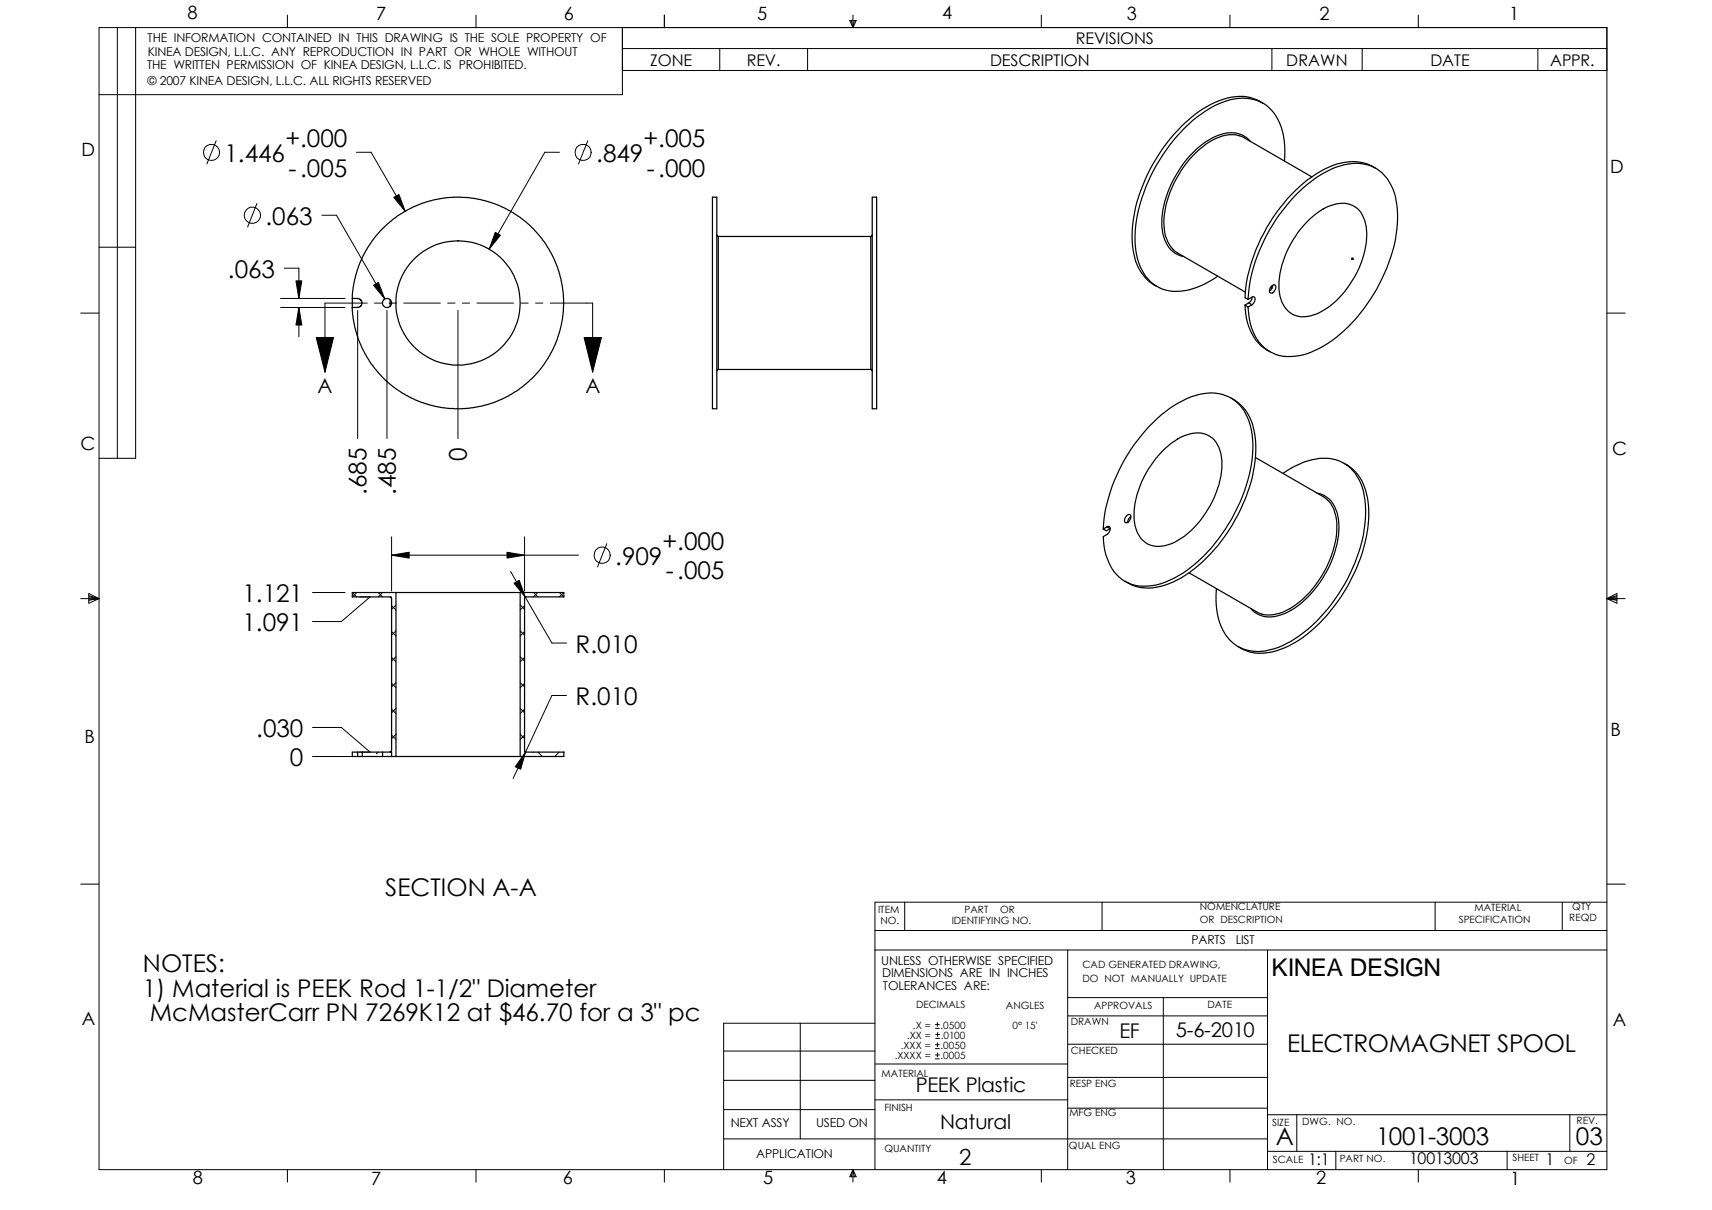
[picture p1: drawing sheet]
<svg xmlns="http://www.w3.org/2000/svg" width="297mm" height="210mm" viewBox="0 0 297 210" stroke-linecap="round" stroke-linejoin="round" font-family="sans-serif">
<g fill="none" stroke="#000" stroke-width=".17">
<path d="M17.2 4.8h261.6v198.1h-261.6zM20.4 4.8v74.7M23.5 4.8v74.7h-6.3M49.9 2.6v2.2M82.6 2.6v2.2M108 4.8v11.6h-90.8M108 12.2h170.8M108 8.4h170.8M115.3 2.6v2.2M124.9 8.4v3.8M140.1 8.4v3.8M147.4 3.6h1.1l-.5 1.2z"/>
<path d="M147.7 3.6l.3 1.2M148 2.6v2.2M148.2 3.6l-.2 1.2M180.7 2.6v2.2M213.4 2.6v2.2M220.7 8.4v3.8M236.3 8.4v3.8M246.1 2.6v2.2M266.8 8.4v3.8M37.5 24.4l-1.6 4M44.6 35.3l-1.6 4.1M55.8 37.3h2.6l8.4 14.6"/>
<path d="M61.8 26.4h2.6l5.9 10.3M68.3 34.2l.9-.5 1.1 3zM97.1 26.4h-2.6l-9.6 16.8M102 24.4l-1.6 4M14 54.3h3.2M17.2 42.9h6.3M48.7 53.3h11.2M48.7 51.8h11.2M49.3 46.5h2.6v5.3M51.3 48.7h1.1l-.5 3.1zM51.9 53.3l.5 3.1h-1.1zM51.9 53.3v5.1"/>
<path d="M54.9 58.5h3l-1.5 6.1zM62.1 53.8v22.3M63.7 52.6h-7.3v12M64.8 49.5l.9-.5 1.1 2.9zM65 52.6h1.2M67.1 53.8v22.3M67.5 52.6h1.3M70.1 52.6h6.3M77.7 52.6h1.2M79.5 53.8v22.3M80.2 52.6h1.3M82.8 52.6h6.3"/>
<path d="M85.9 40.3l.9 .5-1.9 2.4zM90.4 52.6h1.2M92.9 52.6h1.3M95.5 52.6h7.3v12M101.3 58.5h3l-1.5 6.1zM234.5 44.9h.3M234.5 44.7l.3 .3M234.7 44.7v.3M234.8 44.7l-.3 .3M278.8 54.3h3.2M67.9 96.3l3.1-.5v1zM67.9 96.3h32.5"/>
<path d="M67.9 93.1v9.4M88 95.8l3 .5-3 .5zM88.6 99.1l7.2 12.4h2.5M91 93.1v9.4M105.3 94.3l-1.6 4M14 103.8h3.2M15.4 103.3l1.8 .5M15.4 103l1.8 .8-1.8 .8zM15.4 103.5l1.8 .3M17.2 103.8l-1.8 .3M54.2 102.8h5.7M61.1 102.8l.8 .7"/>
<path d="M61.9 102.8l-.8 .7M62.4 103.5h1.8l-5 4.3h-5M65.6 102.8l.8 .7M66.4 102.8l-.8 .7M67.9 118.5l.8 .8M67.9 114l.8 .8M67.9 109.6l.8 .7M67.9 105.1l.8 .7M68.7 104.9l-.8 .8M68.7 109.4l-.8 .8M68.7 113.9l-.8 .8M68.7 118.4l-.8 .8"/>
<path d="M89.2 101.2l.9-.5 1 2.9zM90.3 118.4l.7 .8M90.3 113.9l.7 .8M90.3 109.4l.7 .8M90.3 104.9l.7 .8M91 105.1l-.7 .7M91 109.6l-.7 .7M91 114l-.7 .8M91 118.5l-.7 .8M92.6 102.8l.7 .7M93.3 102.8l-.8 .7M97.1 102.8l.7 .7"/>
<path d="M97.8 102.8l-.8 .7M278.8 103.8h3.2M278.8 103.8l1.7-.8v1.6zM278.8 103.8l1.7 .3M280.5 103.3l-1.7 .5M280.5 103.5l-1.7 .3M54.2 126.2h5l5 4.3h-1.8M54.2 131.2h12.5M65.6 130.5l-.3 .3M67.9 127.5l.8 .8M67.9 123l.8 .8M68.7 122.9l-.8 .8"/>
<path d="M68.7 127.4l-.8 .7M90.3 127.4l.7 .7M90.3 122.9l.7 .8M91 123l-.7 .8M91 127.5l-.7 .8M91.2 130.5l-.9 2.9-.9-.4zM92.5 130.5v.1M93.3 130.5l.8 .7M97 130.5l-.7 .7M97.8 130.5h.1M98.3 120.6h-2.5l-6.8 14.4M14 153.4h3.2"/>
<path d="M157 156.5v4.9M191.2 156.5v4.9M249 156.5v4.9M271.1 156.5v4.9M278.8 153.4h3.2M278.8 156.5h-127v46.4M138.8 177.5v20.1M151.8 161.4h127M151.8 177.5h-26.2v25.4M151.8 164.8h127M162.3 178.4h.7M162.3 177.7h.7"/>
<path d="M162.3 179.5h.7M162.6 177.4v.7M162.7 179.1v.7M185.2 173.1h34.7M185.2 176.2h34.7M185.2 164.8v38.1M201.8 173.1v29.8M219.9 164.8v38.1M125.6 192.5h26.2M125.6 187.4h26.2M125.6 182.3h26.2M125.6 197.6h94.3"/>
<path d="M151.8 184.6h33.4M151.8 190.8h33.4M162.3 183.7h.7M162.3 183h.7M162.3 181.9h.7M162.3 181.2h.7M162.3 180.1h.7M162.6 180.9v.7M162.6 182.7v.6M185.2 181.1h34.7M185.2 186.9h34.7M185.2 192.2h34.7"/>
<path d="M219.9 193.4h58.9M219.9 199.7h58.9M225 193.4v6.3M231.8 199.7v3.2M261.5 199.7v3.2M272.4 193.4v6.3M49.9 202.9v2.2M82.6 202.9v2.2M115.3 202.9v2.2M148 202.9v2.2M148 202.9l.2 1.2M148 202.9l-.3 1.2"/>
<path d="M148 202.9l.5 1.2h-1.1zM180.7 202.9v2.2M213.4 202.9v2.2M246.1 202.9v2.2"/>
<circle cx="36.7" cy="26.4" r="1.4"/>
<circle cx="43.8" cy="37.3" r="1.41"/>
<circle cx="101.2" cy="26.4" r="1.4"/>
<circle cx="104.5" cy="96.3" r="1.41"/>
</g>
<g fill="none" stroke="#000" stroke-width=".21">
<path d="M219.1 17.9a7.7 7.7 0 0 0-7.5-.5 23 23 0 0 0-10.4 9.2 26.2 26.2 0 0 0-4.7 15.6 8.6 8.6 0 0 0 3.7 7.2l.5 .3M123.6 34.2h.8v36.7h-.8zM151.3 34.2h.8v36.7h-.8zM216.9 24.5a4.7 4.7 0 0 0-5.8-.9 16.8 16.8 0 0 0-8.2 9 12.9 12.9 0 0 0-.8 9.1 4.2 4.2 0 0 0 3.3 2.8M222.8 27.9a11 11 0 0 0-2.6-9.2 7.5 7.5 0 0 0-8.1-1 22.1 22.1 0 0 0-9.8 8.4 28.5 28.5 0 0 0-5.4 14.8 10.4 10.4 0 0 0 2.7 8 7.2 7.2 0 0 0 7.4 1.2l2.2-.9 2.1-1.3M226.7 38.5a9.4 9.4 0 0 1 6.1-3.2 4 4 0 0 1 4.1 3.6 14.2 14.2 0 0 1-2.6 10.3 12.8 12.8 0 0 1-7 5.6 4.1 4.1 0 0 1-5.2-3.4 14.9 14.9 0 0 1 3.1-11.1zM227.6 30.7l-11.7-6.8a4.9 4.9 0 0 0-4.3-.1 15.6 15.6 0 0 0-7.9 7.9 14.3 14.3 0 0 0-1.5 9.3 5 5 0 0 0 2.1 2.9l11.8 6.8M238.7 29.2a8.2 8.2 0 0 0-8.2-.2 25.2 25.2 0 0 0-11.2 11.5 26 26 0 0 0-3.3 11.1l.5 .3M61.1 51.8l.2-1.8 .2-1.6 1.1-3.2 .8-1.6 1.1-1.7 2.2-2.6 2.6-2.1 2.4-1.3 1.7-.7 1.7-.5 1.8-.3 3.1-.2 2 .2 1.6 .3 3.2 1 1.6 .8 1.7 1.1 2.6 2.2 2.1 2.7 1.3 2.3 .7 1.7 .5 1.7 .3 1.8 .2 3.1-.2 2.1-.3 1.5-1 3.2-1.2 2.2-2.1 2.9-1.7 1.5-1.4 1.1-2.7 1.6-1.7 .7-1.7 .5-3.6 .5-3.4-.2-2.2-.4-1.5-.5-3.2-1.6-2.9-2.1-1.3-1.3-1.4-1.8-1.5-2.7-.7-1.7-.5-1.7-.5-3.6M61.1 51.8v1.5h1.2l.4-.4v-.7l-.3-.3-.3-.1M61.1 51.8h1M67.7 52v1.1"/>
<path d="M124.4 40.8v.1l.2 .1M124.6 41v23.1M124.6 41h26.5M151.1 41v23.1M151.3 40.8l-.2 .2M216 52.9a9.3 9.3 0 0 0 3.3 7.5l1 .6M216 52.9l.5 .4M216.5 51.9a29 29 0 0 1 12.4-21.4 10.6 10.6 0 0 1 8.3-1.9 7.3 7.3 0 0 1 5 6.2 22.4 22.4 0 0 1-2.4 13.5 26.6 26.6 0 0 1-10.9 12.2 9.9 9.9 0 0 1-7.5 1 7.5 7.5 0 0 1-4.7-6.6l-.2-1.6M216.5 51.9l1-.4a.84 .84 0 0 1-.3 1.4M216.7 52.5l.5 .4M216.7 52.5l-.7 .4M217.2 52.9l-.7 .4"/>
<path d="M217.3 51.6l-.3 .7-.3 .2M220.5 49.7l.6-.3a.86 .86 0 0 1 .2 .9 .86 .86 0 0 1-.8 .5l-.2-.3zM220.6 50.1l-.3 .4M220.6 49.6v.5M220.8 49.5l-.2 .6M124.6 64.1l-.2 .2M124.6 64.1h26.5M151.1 64.1h.1l.1 .2M201.6 78.4a9.4 9.4 0 0 1 6.1-3.3 3.9 3.9 0 0 1 4 3 12.6 12.6 0 0 1-1.3 8.9 15.2 15.2 0 0 1-7.2 7.3 4.2 4.2 0 0 1-5.7-1.6 8.4 8.4 0 0 1-.4-6.1 17.8 17.8 0 0 1 4.5-8.2zM213.6 69a7.6 7.6 0 0 1 4 5.9 23.6 23.6 0 0 1-3.4 15.4 25.7 25.7 0 0 1-10.7 10.7 8.3 8.3 0 0 1-8.3-.2M217.8 79.4l11.8 6.7a4.8 4.8 0 0 1 2.3 3.9 16.6 16.6 0 0 1-3.6 11.5 12.7 12.7 0 0 1-6.8 5 4.2 4.2 0 0 1-3.5-.4l-11.7-6.7M192.1 91.4l.3-.1a.88 .88 0 0 1-.3 1.4l-.7 .4a9.4 9.4 0 0 0 3.2 7.4 8.1 8.1 0 0 0 8.4 .1 24.1 24.1 0 0 0 10.2-9.8 26 26 0 0 0 4.1-14.6 8.9 8.9 0 0 0-3.6-7.1 8 8 0 0 0-7-.3 22.7 22.7 0 0 0-9.9 8.2 27.8 27.8 0 0 0-5.4 14.8"/>
<path d="M192.1 91.4l-.7 .4M192.1 91.4l.5 .3M192.6 91.7l-.7 .4-.5-.3M192.6 91.7h.1M195.4 89.6l.6-.4a.86 .86 0 0 1 .1 .9 .86 .86 0 0 1-.7 .6l-.3-.3zM196.2 89.6l-.4 .4-.1 .6M222.6 82.1a12.5 12.5 0 0 1 7.8-2.6 6.9 6.9 0 0 1 6.2 5.7 22.6 22.6 0 0 1-2.3 14.3 28.3 28.3 0 0 1-10.3 11.8 9.5 9.5 0 0 1-8.8 1.1 8.1 8.1 0 0 1-4.1-6.6l-.1-1.6 .1-2.1M228.5 85.6a4.3 4.3 0 0 1 3.5 3.3 14.7 14.7 0 0 1-2.1 10.8 15.3 15.3 0 0 1-7.7 7 4.5 4.5 0 0 1-5.2-1.2M233.2 80.3a7.7 7.7 0 0 1 4 5.9 23.2 23.2 0 0 1-2.9 14.5 26.6 26.6 0 0 1-10.5 11.3 9.2 9.2 0 0 1-8.1 .7l-.9-.6M68.7 102.8v28.4M90.3 102.8v28.4M62.1 130.5v.7"/>
<path d="M62.9 130.5v.7M66.4 130.5v.7M67.7 130.5l.2-.3v-26.4l-.1-.3h-6.7v-.7h36.7v.7l-6.8 .1v26.7l.3 .2h6.5v.7h-36.7v-.7h6.8v.7"/>
<circle cx="67.1" cy="52.6" r=".79"/>
<circle cx="79.5" cy="52.6" r="10.8"/>
</g>
<path d="M68.3 34.2l.9-.5 1.1 3zM51.9 53.3l.5 3.1h-1.1zM51.3 48.7h1.1l-.5 3.1zM64.8 49.5l.9-.5 1.1 2.9zM85.9 40.3l.9 .5-1.9 2.4zM54.9 58.5h3l-1.5 6.1zM101.3 58.5h3l-1.5 6.1zM67.9 96.3l3.1-.5v1zM88 95.8l3 .5-3 .5zM89.2 101.2l.9-.5 1 2.9zM91.2 130.5l-.9 2.9-.9-.4z" fill="#000"/>
<g font-size="4.2">
<text x="38.9" y="28.1">1.446</text>
<text x="49.5" y="25.6">+.000</text>
<text x="103.5" y="28.1">.849</text>
<text x="111.6" y="25.6">+.005</text>
<text x="50.1" y="30.6">-.005</text>
<text x="112.2" y="30.6">-.000</text>
<text x="46.1" y="39">.063</text>
<text x="39.5" y="48.2">.063</text>
<text x="81" y="80" transform="rotate(-90 81 80)">0</text>
<text x="63.6" y="85.9" transform="rotate(-90 63.6 85.9)">.685</text>
<text x="68.7" y="85.9" transform="rotate(-90 68.7 85.9)">.485</text>
<text x="114.9" y="95.5">+.000</text>
<text x="106.8" y="98">.909</text>
<text x="115.5" y="100.5">-.005</text>
<text x="42.1" y="104.4">1.121</text>
<text x="42.1" y="109.5">1.091</text>
<text x="99.9" y="113.2">R.010</text>
<text x="99.9" y="122.3">R.010</text>
<text x="44.4" y="127.8">.030</text>
<text x="50.3" y="132.9">0</text>
<text x="66.8" y="155.4">SECTION A-A</text>
<text x="24.8" y="168.7">NOTES:</text>
<text x="24.8" y="172.9">1) Material is PEEK Rod 1-1/2&quot; Diameter</text>
<text x="220.6" y="169.3">KINEA DESIGN</text>
<text x="26" y="177.2">McMasterCarr PN 7269K12 at $46.70 for a 3&quot; pc</text>
<text x="223.3" y="182.5">ELECTROMAGNET SPOOL</text>
<text x="221.4" y="198.7">A</text>
<text x="238.8" y="198.6">1001-3003</text>
<text x="273.4" y="198.7">03</text>
</g>
<text font-size="3.9" x="166.4" y="202.1">2</text>
<g font-size="3.5">
<text x="55.1" y="68.2">A</text>
<text x="101.6" y="68.2">A</text>
<text x="204" y="179.8">5-6-2010</text>
<text x="194.2" y="180.1">EF</text>
<text x="158.9" y="189.5">PEEK Plastic</text>
<text x="163.1" y="195.8">Natural</text>
</g>
<g font-size="3.2">
<text x="32.5" y="3.3">8</text>
<text x="65.3" y="3.4">7</text>
<text x="97.8" y="3.4">6</text>
<text x="131.4" y="3.4">5</text>
<text x="163.4" y="3.3">4</text>
<text x="195.5" y="3.4">3</text>
<text x="228.9" y="3.6">2</text>
<text x="261.8" y="3.6">1</text>
<text x="14.1" y="27.1">D</text>
<text x="279.4" y="29.9">D</text>
<text x="14" y="78">C</text>
<text x="279.7" y="78.9">C</text>
<text x="14.6" y="128.9">B</text>
<text x="279.4" y="127.7">B</text>
<text x="14.2" y="177.8">A</text>
<text x="279.8" y="178">A</text>
<text x="33.5" y="205.4">8</text>
<text x="64.4" y="205.5">7</text>
<text x="97.7" y="205.4">6</text>
<text x="132.4" y="205.4">5</text>
<text x="162.6" y="205.4">4</text>
<text x="195.4" y="205.3">3</text>
<text x="228.4" y="205.4">2</text>
<text x="262" y="205.5">1</text>
</g>
<g font-size="2.8">
<text x="112.8" y="11.4">ZONE</text>
<text x="129.6" y="11.4">REV.</text>
<text x="171.8" y="11.4">DESCRIPTION</text>
<text x="186.7" y="7.7">REVISIONS</text>
<text x="223.2" y="11.4">DRAWN</text>
<text x="248.2" y="11.4">DATE</text>
<text x="268.9" y="11.4">APPR.</text>
<text x="227" y="202.1">1:1</text>
<text x="244.5" y="201.9">10013003</text>
<text x="268.2" y="202.1">1</text>
<text x="275.2" y="202.1">2</text>
</g>
<g font-size="2.1">
<text x="25.5" y="11.9">THE WRITTEN PERMISSION OF KINEA DESIGN, L.L.C. IS PROHIBITED.</text>
<text x="25.6" y="7.2">THE INFORMATION CONTAINED IN THIS DRAWING IS THE SOLE PROPERTY OF</text>
<text x="25.7" y="9.7">KINEA DESIGN, L.L.C. ANY REPRODUCTION IN PART OR WHOLE WITHOUT</text>
<text x="25.6" y="14.8">© 2007 KINEA DESIGN, L.L.C. ALL RIGHTS RESERVED</text>
<text x="152.9" y="167.3">UNLESS OTHERWISE SPECIFIED</text>
<text x="206.7" y="163.8">PARTS</text>
<text x="214.4" y="163.8">LIST</text>
<text x="153.1" y="169.5">DIMENSIONS ARE IN INCHES</text>
<text x="153.2" y="171.7">TOLERANCES ARE:</text>
<text x="126.8" y="195.5">NEXT ASSY</text>
<text x="141.6" y="195.5">USED ON</text>
<text x="131.2" y="200.8">APPLICATION</text>
</g>
<g font-size="1.7">
<text x="152.4" y="158.4">ITEM</text>
<text x="152.8" y="160.4">NO.</text>
<text x="165.1" y="160.3">IDENTIFYING NO.</text>
<text x="167.3" y="158.3">PART</text>
<text x="173.5" y="158.3">OR</text>
<text x="208.1" y="160.1">OR DESCRIPTION</text>
<text x="208.2" y="157.9">NOMENCLATURE</text>
<text x="253.1" y="160.1">SPECIFICATION</text>
<text x="255.8" y="158">MATERIAL</text>
<text x="272.3" y="159.9">REQD</text>
<text x="272.8" y="157.9">QTY</text>
<text x="187.8" y="167.9">CAD GENERATED DRAWING,</text>
<text x="187.8" y="170.4">DO NOT MANUALLY UPDATE</text>
<text x="158.4" y="178.4">.X =</text>
<text x="159" y="174.9">DECIMALS</text>
<text x="163.2" y="178.4">.0500</text>
<text x="174.5" y="175">ANGLES</text>
<text x="175.7" y="178.5">0° 15'</text>
<text x="185.8" y="177.8">DRAWN</text>
<text x="189.8" y="175.1">APPROVALS</text>
<text x="209.5" y="174.9">DATE</text>
<text x="155.2" y="183.7">.XXXX =</text>
<text x="156.3" y="181.9">.XXX =</text>
<text x="157.4" y="180.2">.XX =</text>
<text x="163.2" y="183.7">.0005</text>
<text x="163.2" y="181.9">.0050</text>
<text x="163.2" y="180.2">.0100</text>
<text x="185.8" y="182.9">CHECKED</text>
<text x="152.9" y="186.8">MATERIAL</text>
<text x="185.6" y="188.6">RESP ENG</text>
<text x="153.5" y="192.7">FINISH</text>
<text x="185.5" y="193.7">MFG ENG</text>
<text x="220.7" y="195.3">SIZE</text>
<text x="225.9" y="195.1">DWG. NO.</text>
<text x="273.6" y="194.9">REV.</text>
<text x="153.5" y="199.8">QUANTITY</text>
<text x="185.5" y="199.3">QUAL ENG</text>
<text x="220.8" y="201.7">SCALE</text>
<text x="232.4" y="201.5">PART NO.</text>
<text x="262.4" y="201.5">SHEET</text>
<text x="271.4" y="201.9">OF</text>
</g>
</svg>
